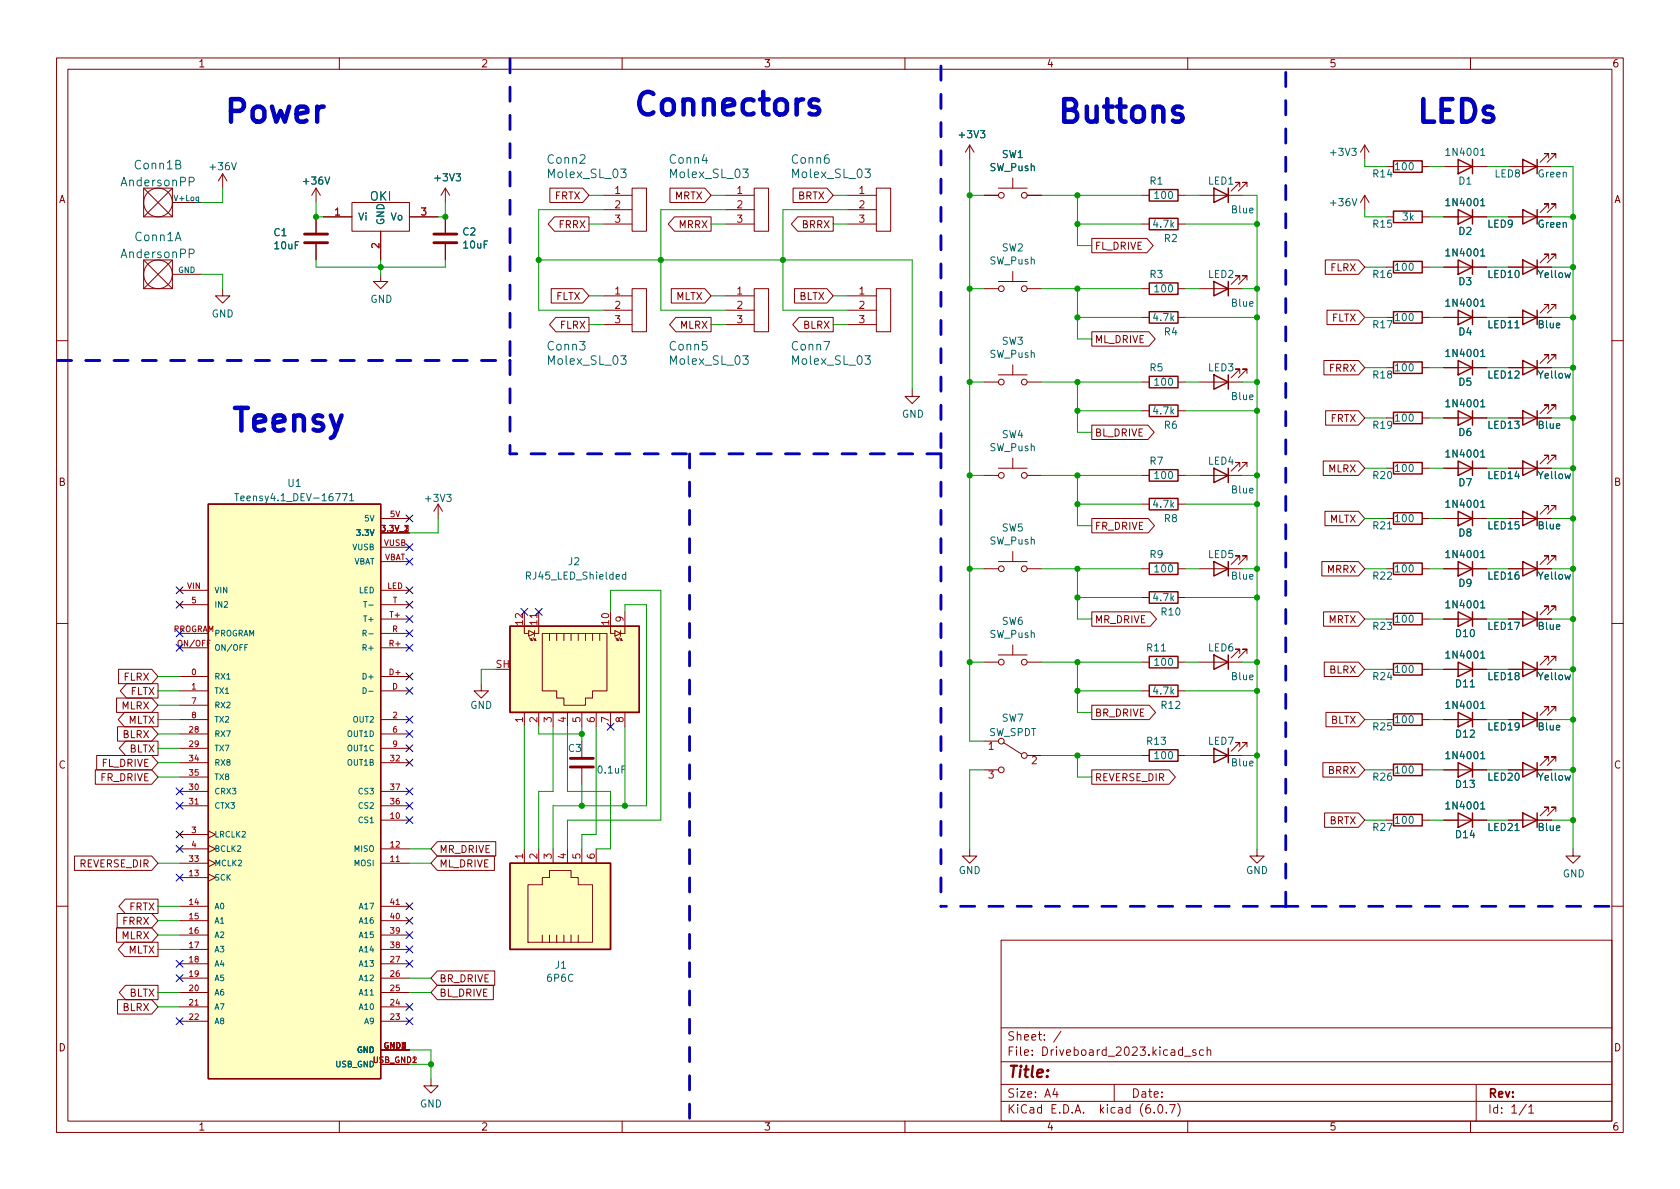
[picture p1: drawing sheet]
<svg xmlns="http://www.w3.org/2000/svg" width="297mm" height="210mm" viewBox="0 0 297 210" stroke-linecap="round" stroke-linejoin="round" font-family="sans-serif">
<g fill="none" stroke="#840000" stroke-width=".18">
<path d="M10 10.2h277v190.1h-277zM12 12.2h273v186.1h-273zM60 10.2v2M110 10.2v2M160 10.2v2M210 10.2v2M260 10.2v2M25.4 33.3h5.1v5h-5.1zM25.4 33.3l5.1 5M30.5 33.3l-5.1 5M30.5 35.8h5.1M39.4 30.7l-.8 1.3"/>
<path d="M39.4 30.7v2.6M39.4 30.7l.7 1.3M55.9 33.3l-.8 1.2M55.9 33.3v2.5M55.9 38.3v2.8M55.9 33.3l.7 1.2M57.1 38.3h5.1M62.2 35.8h10.2v5.1h-10.2zM72.4 38.3h5.1M78.7 33.3v2.5M78.7 38.3v2.8M78.7 33.3l-.7 1.2"/>
<path d="M78.7 33.3l.8 1.2M97.2 33.3h5.8l1.1 1.2-1.1 1.3h-5.8zM98 38.3h6.1v2.6h-6.1l-1.1-1.3zM106.7 34.5h5.1M106.7 37.1h5.1M106.7 39.6h5.1M111.8 33.3h2.5v7.6h-2.5zM118.4 33.3h6.2l1.1 1.2-1.1 1.3h-6.2zM119.3 38.3h6.4v2.6h-6.4l-1.2-1.3zM128.3 34.5h5M128.3 37.1h5M128.3 39.6h5"/>
<path d="M133.3 33.3h2.6v7.6h-2.6zM140.2 33.3h6l1.1 1.2-1.1 1.3h-6zM141 38.3h6.3v2.6h-6.3l-1.1-1.3zM149.9 34.5h5M149.9 37.1h5M149.9 39.6h5M154.9 33.3h2.6v7.6h-2.6zM171.4 25.6l-.7 1.3M171.4 25.6v2.6M171.4 25.6l.8 1.3M174 34.5h2.5M176.5 33.3h5.1"/>
<path d="M179.1 31.5v1.8M181.6 34.5h2.5M201.9 34.5h1.3M201.9 39.6h1.3M208.3 34.5h1.2M208.3 39.6h1.2M212.1 34.5h7.6M219.2 33v-.7h-.8h.8l-1.5 1.5M220.5 33v-.7h-.8h.8l-1.6 1.5M241.3 25.6l-.8 1.3M241.3 25.6v2.6M241.3 34.5v2.6"/>
<path d="M241.3 25.6l.8 1.3M241.3 34.5l-.8 1.3M241.3 34.5l.8 1.3M245.1 29.5h1.3M245.1 38.3h1.3M251.5 29.5h1.2M251.5 38.3h1.2M255.3 29.5h7.6M255.3 38.3h7.6M266.7 29.5h5.1M266.7 38.3h5.1M273.8 27.9v-.7h-.8h.8l-1.5 1.5"/>
<path d="M273.8 36.8v-.7h-.8h.8l-1.5 1.5M275.1 27.9v-.7h-.8h.8l-1.5 1.5M275.1 36.8v-.7h-.8h.8l-1.5 1.5M25.4 46h5.1v5h-5.1zM25.4 46l5.1 5M30.5 46l-5.1 5M30.5 48.5h5.1M39.4 51v1.3h1.2l-1.2 1.3-1.3-1.3h1.3M55.9 43.2v2.8M67.3 48.5v1.3h1.3l-1.3 1.2-1.3-1.2h1.3M67.3 40.9v5.1M78.7 43.2v2.8"/>
<path d="M97.5 51h5.5l1.1 1.3-1.1 1.3h-5.5zM98.3 56.1h5.8v2.6h-5.8l-1.1-1.3zM106.7 52.3h5.1M106.7 54.9h5.1M106.7 57.4h5.1M111.8 51h2.5v7.7h-2.5zM118.7 51h5.9l1.1 1.3-1.1 1.3h-5.9zM119.5 56.1h6.2v2.6h-6.2l-1.1-1.3zM128.3 52.3h5M128.3 54.9h5M128.3 57.4h5M133.3 51h2.6v7.7h-2.6z"/>
<path d="M140.5 51h5.7l1.1 1.3-1.1 1.3h-5.7zM141.3 56.1h6v2.6h-6l-1.1-1.3zM149.9 52.3h5M149.9 54.9h5M149.9 57.4h5M154.9 51h2.6v7.7h-2.6zM174 51h2.5M176.5 49.8h5.1M179.1 48v1.8M181.6 51h2.5M193 58.7h10.1l1.2 1.2-1.2 1.3h-10.1zM193 42.2h9.8l1.1 1.2-1.1 1.3h-9.8z"/>
<path d="M201.9 51h1.3M201.9 56.1h1.3M208.3 51h1.2M208.3 56.1h1.2M212.1 51h7.6M219.2 49.5v-.7h-.8h.8l-1.5 1.5M220.5 49.5v-.7h-.8h.8l-1.6 1.5M234.3 46h5.9l1.1 1.2-1.1 1.3h-5.9zM234.6 54.9h5.6l1.1 1.2-1.1 1.3h-5.6zM245.1 47.2h1.3M245.1 56.1h1.3M251.5 47.2h1.2"/>
<path d="M251.5 56.1h1.2M255.3 47.2h7.6M255.3 56.1h7.6M266.7 47.2h7.6M266.7 56.1h7.6M273.8 45.7v-.7h-.8h.8l-1.5 1.5M273.8 54.6v-.8h-.8h.8l-1.5 1.6M275.1 45.7v-.7h-.8h.8l-1.5 1.5M275.1 54.6v-.8h-.8h.8l-1.5 1.6M10 60.2h2M161.3 68.8v1.3h1.3l-1.3 1.3-1.3-1.3h1.3M174 67.6h2.5"/>
<path d="M176.5 66.3h5.1M179.1 64.5v1.8M181.6 67.6h2.5M193 75.2h10l1.1 1.2-1.1 1.3h-10zM201.9 67.6h1.3M201.9 72.6h1.3M208.3 67.6h1.2M208.3 72.6h1.2M212.1 67.6h7.6M219.2 66v-.7h-.8h.8l-1.5 1.5M220.5 66v-.7h-.8h.8l-1.6 1.5M234.1 63.7h6.1l1.1 1.3-1.1 1.3h-6.1z"/>
<path d="M234.4 72.6h5.8l1.1 1.3-1.1 1.3h-5.8zM245.1 73.9h1.3M245.1 65h1.3M251.5 73.9h1.2M251.5 65h1.2M255.3 73.9h7.6M255.3 65h7.6M266.7 73.9h7.6M266.7 65h7.6M273.8 72.4v-.8h-.8h.8l-1.5 1.5M273.8 63.5v-.8h-.8h.8l-1.5 1.6M275.1 72.4v-.8h-.8h.8l-1.5 1.5"/>
<path d="M275.1 63.5v-.8h-.8h.8l-1.5 1.6M285 60.2h2M67.3 94.2h5.1M67.3 91.7h5.1M67.3 99.3h5.1M67.3 96.8h5.1M77.5 89.1l-.8 1.3M77.5 89.1v2.6M77.5 89.1l.7 1.3M174 84.1h2.5M176.5 82.8h5.1M176.5 99.3h5.1"/>
<path d="M179.1 81v1.8M179.1 97.5v1.8M181.6 84.1h2.5M193 91.7h10l1.1 1.3-1.1 1.2h-10zM201.9 84.1h1.3M201.9 89.1h1.3M208.3 84.1h1.2M208.3 89.1h1.2M212.1 84.1h7.6M219.2 82.5v-.7h-.8h.8l-1.5 1.5M219.2 99.1v-.8h-.8h.8l-1.5 1.5M220.5 82.5v-.7h-.8h.8l-1.6 1.5"/>
<path d="M220.5 99.1v-.8h-.8h.8l-1.6 1.5M233.7 99.3h6.5l1.1 1.3-1.1 1.2h-6.5zM234 81.5h6.2l1.1 1.3-1.1 1.3h-6.2zM234.3 90.4h5.9l1.1 1.3-1.1 1.3h-5.9zM245.1 82.8h1.3M245.1 91.7h1.3M251.5 82.8h1.2M251.5 91.7h1.2M255.3 82.8h7.6M255.3 91.7h7.6M266.7 82.8h7.6M266.7 91.7h7.6"/>
<path d="M273.8 90.2v-.8h-.8h.8l-1.5 1.5M273.8 81.3v-.8h-.8h.8l-1.5 1.5M273.8 99.1v-.8h-.8h.8l-1.5 1.5M275.1 90.2v-.8h-.8h.8l-1.5 1.5M275.1 81.3v-.8h-.8h.8l-1.5 1.5M275.1 99.1v-.8h-.8h.8l-1.5 1.5M10 110.2h2M21 118.4h5.8l1.1 1.2-1.1 1.3h-5.8zM31.7 119.6h5.1M31.7 106.9h5.1M31.7 104.4h5.1M31.7 114.5h5.1"/>
<path d="M31.7 112h5.1M67.3 119.6h5.1M67.3 106.9h5.1M67.3 104.4h5.1M67.3 114.5h5.1M67.3 112h5.1M67.3 109.5h5.1M92.7 110.7v1.3h.8M93.5 111.5l1 .5-1 .5zM93.6 112.8l.5 .5-.1-.4M93.7 113.2l.4 .1M94.2 112.8l.5 .5-.1-.4"/>
<path d="M94.4 113.2l.3 .1M94.5 111.5v1M95.2 108.2v3.8h-.7M95.9 112h11.4v10.2h-2.5v1.2h-1.3v1.3h-3.8v-1.3h-1.3v-1.2h-2.5zM97.2 112v1.3M98.4 112v1.3M99.7 112v1.3M101 112v1.3M102.2 112v1.3M103.5 112v1.3M104.8 112v1.3M106 112v1.3"/>
<path d="M107.9 110.7v1.3h.8M108.7 111.5l1 .5-1 .5zM108.8 112.8l.5 .5-.1-.4M109 113.2l.3 .1M109.5 112.8l.5 .5-.1-.4M109.6 113.2l.4 .1M109.7 111.5v1M110.5 108.2v3.8h-.8M174 117.1h2.5M174 100.6h2.5M176.5 115.8h5.1M179.1 114v1.8"/>
<path d="M181.6 117.1h2.5M181.6 100.6h2.5M193 108.2h10.4l1.1 1.3-1.1 1.2h-10.4zM201.9 117.1h1.3M201.9 100.6h1.3M201.9 105.7h1.3M208.3 117.1h1.2M208.3 100.6h1.2M208.3 105.7h1.2M212.1 117.1h7.6M212.1 100.6h7.6M219.2 115.6v-.8h-.8h.8l-1.5 1.5"/>
<path d="M220.5 115.6v-.8h-.8h.8l-1.6 1.5M234 108.2h6.2l1.1 1.3-1.1 1.2h-6.2zM234.1 117.1h6.1l1.1 1.3-1.1 1.2h-6.1zM245.1 100.6h1.3M245.1 118.4h1.3M245.1 109.5h1.3M251.5 100.6h1.2M251.5 118.4h1.2M251.5 109.5h1.2M255.3 100.6h7.6M255.3 118.4h7.6M255.3 109.5h7.6"/>
<path d="M266.7 100.6h7.6M266.7 118.4h7.6M266.7 109.5h7.6M273.8 107.9v-.7h-.8h.8l-1.5 1.5M273.8 116.8v-.7h-.8h.8l-1.5 1.5M275.1 107.9v-.7h-.8h.8l-1.5 1.5M275.1 116.8v-.7h-.8h.8l-1.5 1.5M285 110.2h2M16.8 136.1h10l1.1 1.3-1.1 1.3h-10zM17.1 133.6h9.7l1.1 1.3-1.1 1.2h-9.7zM20.6 123.4h6.2l1.1 1.3-1.1 1.3h-6.2zM20.8 128.5h6l1.1 1.3-1.1 1.3h-6z"/>
<path d="M22 126h5.9v2.5h-5.9l-1.1-1.3zM22.2 131.1h5.7v2.5h-5.7l-1.1-1.3zM22.4 120.9h5.5v2.5h-5.5l-1.1-1.2zM31.7 122.2h5.1M31.7 127.2h5.1M31.7 129.8h5.1M31.7 132.3h5.1M31.7 139.9h5.1M31.7 134.9h5.1M31.7 137.4h5.1M31.7 124.7h5.1M67.3 122.2h5.1"/>
<path d="M67.3 127.2h5.1M67.3 129.8h5.1M67.3 132.3h5.1M67.3 139.9h5.1M67.3 134.9h5.1M85.1 120.9v1.3h1.3l-1.3 1.2-1.3-1.2h1.3M92.7 126v2.5M95.2 126v2.5M97.8 126v2.5M100.3 126v2.5M102.9 126v2.5M102.9 131.1v2.8"/>
<path d="M102.9 135.9v2.8M105.4 126v2.5M107.9 126v2.5M110.5 126v2.5M174 131.1h2.5M174 136.1h2.5M177.4 131.3l3.2 2M181.6 133.6h2.5M193 136.1h13.7l1.1 1.3-1.1 1.3h-13.7zM193 124.7h10.2l1.1 1.3-1.1 1.2h-10.2zM201.9 133.6h1.3M201.9 122.2h1.3"/>
<path d="M208.3 133.6h1.2M208.3 122.2h1.2M212.1 133.6h7.6M219.2 132.1v-.8h-.8h.8l-1.5 1.5M220.5 132.1v-.8h-.8h.8l-1.6 1.5M233.9 134.9h6.3l1.1 1.2-1.1 1.3h-6.3zM234.4 126h5.8l1.1 1.2-1.1 1.3h-5.8zM245.1 136.1h1.3M245.1 127.2h1.3M251.5 136.1h1.2M251.5 127.2h1.2M255.3 136.1h7.6"/>
<path d="M255.3 127.2h7.6M266.7 136.1h7.6M266.7 127.2h7.6M273.8 134.6v-.7h-.8h.8l-1.5 1.5M273.8 125.7v-.7h-.8h.8l-1.5 1.5M275.1 134.6v-.7h-.8h.8l-1.5 1.5M275.1 125.7v-.7h-.8h.8l-1.5 1.5M13.2 151.4h13.6l1.1 1.2-1.1 1.3h-13.6zM22.1 159h5.8v2.5h-5.8l-1.1-1.2zM31.7 152.6h5.1M31.7 150.1h5.1M31.7 155.2h5.1"/>
<path d="M31.7 147.6h5.1M31.7 142.5h5.1M36.8 154.6l1.3 .6-1.3 .6M36.8 146.9l1.3 .7-1.3 .6M36.8 152l1.3 .6-1.3 .7M36.8 149.5l1.3 .6-1.3 .6M67.3 145h5.1M67.3 152.6h5.1M67.3 150.1h5.1M67.3 142.5h5.1M77.3 151.4h10.1v2.5h-10.1l-1.1-1.3zM77.3 148.8h10.4v2.6h-10.4l-1.1-1.3z"/>
<path d="M92.7 150.1v2.5M93.3 156.5h2.6v-1.3h1.3v-1.3h3.8v1.3h1.2v1.3h2.6v10.1h-11.5zM95.2 150.1v2.5M97.8 150.1v2.5M100.3 150.1v2.5M102.9 150.1v2.5M105.4 150.1v2.5M171.4 150.1v1.3h1.3l-1.3 1.2-1.2-1.2h1.2M222.2 150.1v1.3h1.3l-1.3 1.2-1.2-1.2h1.2M234.2 143.8h6l1.1 1.2-1.1 1.3h-6zM245.1 145h1.3M251.5 145h1.2"/>
<path d="M255.3 145h7.6M266.7 145h7.6M273.8 143.5v-.8h-.8h.8l-1.5 1.6M275.1 143.5v-.8h-.8h.8l-1.5 1.6M278.1 150.1v1.3h1.3l-1.3 1.2-1.2-1.2h1.2M10 160.2h2M20.6 164.1h6.2l1.1 1.2-1.1 1.3h-6.2zM20.7 161.5h6.1l1.1 1.3-1.1 1.3h-6.1zM20.8 176.8h6l1.1 1.2-1.1 1.3h-6zM22 166.6h5.9v2.6h-5.9l-1.1-1.3zM22.2 174.2h5.7v2.6h-5.7l-1.1-1.3zM31.7 160.3h5.1"/>
<path d="M31.7 162.8h5.1M31.7 165.3h5.1M31.7 167.9h5.1M31.7 170.4h5.1M31.7 173h5.1M31.7 175.5h5.1M31.7 178h5.1M67.3 160.3h5.1M67.3 162.8h5.1M67.3 165.3h5.1M67.3 167.9h5.1M67.3 170.4h5.1"/>
<path d="M67.3 173h5.1M67.3 175.5h5.1M67.3 178h5.1M77.3 171.7h10.2v2.5h-10.2l-1.1-1.2zM77.3 174.2h9.9v2.6h-9.9l-1.1-1.3zM95.9 165.3v1.3M97.2 165.3v1.3M98.4 165.3v1.3M99.7 165.3v1.3M101 165.3v1.3M102.2 165.3v1.3M177 166.3h108v32h-108z"/>
<path d="M285 160.2h2M31.7 180.6h5.1M60 198.3v2M67.3 180.6h5.1M67.3 185.7h5.1M67.3 188.2h5.1M76.2 190.7v1.3h1.3l-1.3 1.3-1.3-1.3h1.3M110 198.3v2M160 198.3v2M177 194.8h108M177 191.8h108M177 187.8h108"/>
<path d="M177 181.8h108M186.5 192.5l-.4 1h1M186.9 193v1M187.6 182.4l-1.3 1.9M197 191.8v3M204.1 196.7v.1M204.9 195.4l.2-.1a.81 .81 0 0 1 .6 .7 .81 .81 0 0 1-.3 .8h-.2a.81 .81 0 0 1-.6-.6 .81 .81 0 0 1 .3-.8zM206.2 196.7v.1M206.8 195.3h1l-.7 1.5M208.2 195.1a1.72 1.72 0 0 1 0 2.3M209.1 185.7l-.5-.1-.2 .3v.4l.1 .3h.6M209.1 185.1v1.5"/>
<path d="M209.4 186.8h1.2M210 198.3v2M211.4 185.7l-.3-.1-.2 .2v.3l.5 .1v.4h-.5M212.8 185.7l-.4-.1-.3 .3v.4l.1 .3h.6M213.4 185.8l.2-.2 .4 .1 .1 .9M213.4 185.1v1.5M260 198.3v2M261 191.8v6.5M269.9 195.3l-1.3 1.9M270.3 195.8l.4-.5v1.5M270.3 196.8h.9"/>
<circle cx="27.9" cy="35.8" r="2.54"/>
<circle cx="177" cy="34.5" r=".51"/>
<circle cx="181.1" cy="34.5" r=".51"/>
<circle cx="27.9" cy="48.5" r="2.54"/>
<circle cx="177" cy="51" r=".51"/>
<circle cx="181.1" cy="51" r=".51"/>
<circle cx="177" cy="67.6" r=".51"/>
<circle cx="181.1" cy="67.6" r=".51"/>
<circle cx="177" cy="84.1" r=".51"/>
<circle cx="181.1" cy="84.1" r=".51"/>
<circle cx="177" cy="100.6" r=".51"/>
<circle cx="177" cy="117.1" r=".51"/>
<circle cx="181.1" cy="100.6" r=".51"/>
<circle cx="181.1" cy="117.1" r=".51"/>
<circle cx="177" cy="136.1" r=".51"/>
<circle cx="177" cy="131.1" r=".51"/>
<circle cx="181.1" cy="133.6" r=".51"/>
</g>
<g fill="none" stroke="#840000" stroke-width=".25">
<path d="M203.2 33.5h5.1v2.1h-5.1zM203.2 38.6h5.1v2h-5.1zM214.6 33.3l2.6 1.2-2.6 1.3zM217.2 33.3v2.5M246.4 37.3h5.1v2.1h-5.1zM246.4 28.4h5.1v2.1h-5.1zM257.8 28.2l2.5 1.3-2.5 1.2zM257.8 37.1l2.5 1.2-2.5 1.3zM260.3 28.2v2.5M260.3 37.1v2.5M269.2 28.2l2.6 1.3-2.6 1.2zM269.2 37.1l2.6 1.2-2.6 1.3z"/>
<path d="M271.8 28.2v2.5M271.8 37.1v2.5M203.2 55.1h5.1v2h-5.1zM203.2 50h5.1v2.1h-5.1zM214.6 49.8l2.6 1.2-2.6 1.3zM217.2 49.8v2.5M246.4 55.1h5.1v2h-5.1zM246.4 46.2h5.1v2.1h-5.1zM257.8 46l2.5 1.2-2.5 1.3zM257.8 54.9l2.5 1.2-2.5 1.3zM260.3 46v2.5M260.3 54.9v2.5"/>
<path d="M269.2 46l2.6 1.2-2.6 1.3zM269.2 54.9l2.6 1.2-2.6 1.3zM271.8 46v2.5M271.8 54.9v2.5M203.2 66.5h5.1v2.1h-5.1zM203.2 71.6h5.1v2.1h-5.1zM214.6 66.3l2.6 1.3-2.6 1.2zM217.2 66.3v2.5M246.4 64h5.1v2h-5.1zM246.4 72.9h5.1v2h-5.1zM257.8 72.6l2.5 1.3-2.5 1.3zM257.8 63.7l2.5 1.3-2.5 1.3z"/>
<path d="M260.3 63.7v2.6M260.3 72.6v2.6M269.2 72.6l2.6 1.3-2.6 1.3zM269.2 63.7l2.6 1.3-2.6 1.3zM271.8 63.7v2.6M271.8 72.6v2.6M36.8 89.1h30.5v101.6h-30.5zM203.2 83.1h5.1v2h-5.1zM203.2 88.1h5.1v2.1h-5.1zM203.2 99.6h5.1v2h-5.1zM214.6 82.8l2.6 1.3-2.6 1.2zM214.6 99.3l2.6 1.3-2.6 1.2z"/>
<path d="M217.2 82.8v2.5M217.2 99.3v2.5M246.4 81.8h5.1v2h-5.1zM246.4 90.7h5.1v2h-5.1zM246.4 99.6h5.1v2h-5.1zM257.8 90.4l2.5 1.3-2.5 1.3zM257.8 81.5l2.5 1.3-2.5 1.3zM257.8 99.3l2.5 1.3-2.5 1.2zM260.3 81.5v2.6M260.3 90.4v2.6M260.3 99.3v2.5M269.2 90.4l2.6 1.3-2.6 1.3z"/>
<path d="M269.2 81.5l2.6 1.3-2.6 1.3zM269.2 99.3l2.6 1.3-2.6 1.2zM271.8 81.5v2.6M271.8 90.4v2.6M271.8 99.3v2.5M90.2 110.7h22.8v15.3h-22.8zM203.2 116.1h5.1v2h-5.1zM203.2 104.6h5.1v2.1h-5.1zM214.6 115.8l2.6 1.3-2.6 1.3zM217.2 115.8v2.6M246.4 117.3h5.1v2.1h-5.1zM246.4 108.5h5.1v2h-5.1z"/>
<path d="M257.8 117.1l2.5 1.3-2.5 1.2zM257.8 108.2l2.5 1.3-2.5 1.2zM260.3 108.2v2.5M260.3 117.1v2.5M269.2 108.2l2.6 1.3-2.6 1.2zM269.2 117.1l2.6 1.3-2.6 1.2zM271.8 108.2v2.5M271.8 117.1v2.5M203.2 121.2h5.1v2h-5.1zM203.2 132.6h5.1v2h-5.1zM214.6 132.3l2.6 1.3-2.6 1.3zM217.2 132.3v2.6"/>
<path d="M246.4 126.2h5.1v2.1h-5.1zM246.4 135.1h5.1v2.1h-5.1zM257.8 134.9l2.5 1.2-2.5 1.3zM257.8 126l2.5 1.2-2.5 1.3zM260.3 126v2.5M260.3 134.9v2.5M269.2 134.9l2.6 1.2-2.6 1.3zM269.2 126l2.6 1.2-2.6 1.3zM271.8 126v2.5M271.8 134.9v2.5M90.2 152.6h17.7v15.3h-17.7zM246.4 144h5.1v2h-5.1z"/>
<path d="M257.8 143.8l2.5 1.2-2.5 1.3zM260.3 143.8v2.5M269.2 143.8l2.6 1.2-2.6 1.3zM271.8 143.8v2.5"/>
</g>
<g fill="none" stroke="#006464" stroke-width=".18">
<path d="M33.5 32.1h.7l.1-.2v-.4l-.3-.2h-.5v1.6M261.8 27.5h.7M261.8 36.4h.7M33.5 44.8h.7l.1-.2v-.4l-.3-.2h-.5v1.6M261.8 45.3h.7M261.8 54.2h.7M261.8 71.9h.7M261.8 63.1h.7M41.5 87.3h.7M41.8 87.3v1.3M61.8 87.7l.4-.4v1.3M61.8 88.6h.7"/>
<path d="M261.8 89.7h.7M261.8 80.8h.7M261.8 98.6h.7M43.8 114h-.5v1M64.2 112l.5-.1v-.4h-.5v1M64.3 106.4h.6M64.4 112l.4 .5M65.2 112.1h.8M110.6 101.6h-.3l-.3 .2 .1 .6h.5M110.6 101.2v1.2M261.8 116.4h.7M261.8 107.5h.7"/>
<path d="M64.2 121.6a.51 .51 0 0 1 .6 .5 .51 .51 0 0 1-.6 .5zM65.2 122.2h.8M261.8 134.2h.7M261.8 125.3h.7M261.8 143.1h.7"/>
</g>
<path d="M53.8 42.9h4.1M53.8 41.4h4.1M76.7 42.9h4.1M76.7 41.4h4.1M100.8 135.6h4.1M100.8 134.1h4.1" fill="none" stroke="#840000" stroke-width=".51"/>
<g fill="#ffffc2" stroke="#ffffc2" stroke-width=".18">
<path d="M36.8 89.1h30.5v101.6h-30.5z"/>
<path d="M90.2 152.6h17.7v15.3h-17.7z"/>
<path d="M90.2 110.7h22.8v15.3h-22.8z"/>
</g>
<path d="M144.7 17.8l-.4-.2h-.6l-.4 .2-.2 .4 .2 .5 1.4 .4 .2 .4-.2 .6-.4 .1h-.8l-.4-.1" fill="none" stroke="#0000c2" stroke-width=".8"/>
<path d="M90.2 10.4v53.3M166.4 11.7v68.6M10.2 63.7h80M90.2 63.7v16.6M121.9 80.3v118.1M166.4 80.3h-76.2M166.4 80.3v80M227.3 160.3h-60.9M227.3 160.3v-148.6M284.5 160.3h-57.2" fill="none" stroke="#0000c2" stroke-width=".5" stroke-dasharray="2.5 2.5"/>
<g fill="none" stroke="#009600" stroke-width=".18">
<path d="M39.4 33.3v2.5h-3.8M55.9 35.8v2.5h1.2M78.7 35.8v2.5h-1.2M104.1 39.6h2.6M104.1 34.5h2.6M106.7 37.1h-11.5v17.8h11.5M125.7 39.6h2.6M125.7 34.5h2.6M128.3 37.1h-11.5v17.8h11.5M147.3 39.6h2.6M147.3 34.5h2.6M149.9 37.1h-11.5v17.8h11.5"/>
<path d="M171.4 28.2v102.9h2.6M171.4 34.5h2.6M184.1 34.5h17.8M190.5 34.5v8.9h2.5M190.5 39.6h11.4M209.5 39.6h12.7M209.5 34.5h2.6M219.7 34.5h2.5v115.6M241.3 28.2v1.3h3.8M241.3 37.1v1.2h3.8M252.7 38.3h2.6M252.7 29.5h2.6"/>
<path d="M262.9 38.3h3.8M262.9 29.5h3.8M274.3 29.5h3.8v120.6M274.3 38.3h3.8M35.6 48.5h3.8v2.5M55.9 46v1.2h22.8v-1.2M67.3 46v2.5M95.2 46h66.1v22.8M104.1 52.3h2.6M104.1 57.4h2.6M125.7 52.3h2.6M125.7 57.4h2.6"/>
<path d="M147.3 52.3h2.6M147.3 57.4h2.6M171.4 51h2.6M184.1 51h17.8M190.5 51v8.9h2.5M190.5 56.1h11.4M209.5 51h2.6M209.5 56.1h12.7M219.7 51h2.5M241.3 47.2h3.8M241.3 56.1h3.8M252.7 47.2h2.6"/>
<path d="M252.7 56.1h2.6M262.9 47.2h3.8M262.9 56.1h3.8M274.3 47.2h3.8M274.3 56.1h3.8M171.4 67.6h2.6M184.1 67.6h17.8M190.5 67.6v8.8h2.5M190.5 72.6h11.4M209.5 72.6h12.7M209.5 67.6h2.6M219.7 67.6h2.5"/>
<path d="M241.3 65h3.8M241.3 73.9h3.8M252.7 65h2.6M252.7 73.9h2.6M262.9 65h3.8M262.9 73.9h3.8M274.3 65h3.8M274.3 73.9h3.8M77.5 91.7v2.5h-5.1M171.4 84.1h2.6M184.1 84.1h17.8M190.5 84.1v8.9h2.5"/>
<path d="M190.5 89.1h11.4M209.5 84.1h2.6M209.5 89.1h12.7M219.7 84.1h2.5M241.3 82.8h3.8M241.3 91.7h3.8M252.7 82.8h2.6M252.7 91.7h2.6M262.9 82.8h3.8M262.9 91.7h3.8M274.3 82.8h3.8M274.3 91.7h3.8"/>
<path d="M27.9 119.6h3.8M87.6 118.4h-2.5v2.5M107.9 108.2v-3.8h8.9v40.6h-16.5v5.1M110.5 108.2v-1.3h3.8v35.6h-16.5v7.6M171.4 100.6h2.6M171.4 117.1h2.6M184.1 100.6h17.8M184.1 117.1h17.8M190.5 100.6v8.9h2.5M190.5 117.1v8.9h2.5M190.5 105.7h11.4M209.5 100.6h2.6"/>
<path d="M209.5 117.1h2.6M209.5 105.7h12.7M219.7 100.6h2.5M219.7 117.1h2.5M241.3 100.6h3.8M241.3 118.4h3.8M241.3 109.5h3.8M252.7 100.6h2.6M252.7 118.4h2.6M252.7 109.5h2.6M262.9 100.6h3.8M262.9 118.4h3.8"/>
<path d="M262.9 109.5h3.8M274.3 100.6h3.8M274.3 118.4h3.8M274.3 109.5h3.8M27.9 127.2h3.8M27.9 122.2h3.8M27.9 137.4h3.8M27.9 129.8h3.8M27.9 134.9h3.8M27.9 132.3h3.8M27.9 124.7h3.8M92.7 128.5v21.6"/>
<path d="M95.2 128.5v1.3h7.7M97.8 128.5v11.4h-2.6v10.2M100.3 128.5v11.4h7.6v10.2h-2.5M102.9 128.5v2.6M102.9 138.7v3.8M105.4 128.5v19.1h-2.5v2.5M110.5 128.5v14M174 136.1h-2.6v14M184.1 133.6h17.8M190.5 133.6v3.8h2.5M190.5 122.2h11.4M209.5 122.2h12.7"/>
<path d="M209.5 133.6h2.6M219.7 133.6h2.5M241.3 127.2h3.8M241.3 136.1h3.8M252.7 127.2h2.6M252.7 136.1h2.6M262.9 127.2h3.8M262.9 136.1h3.8M274.3 127.2h3.8M274.3 136.1h3.8M27.9 152.6h3.8M72.4 150.1h3.8"/>
<path d="M72.4 152.6h3.8M241.3 145h3.8M252.7 145h2.6M262.9 145h3.8M274.3 145h3.8M27.9 175.5h3.8M27.9 162.8h3.8M27.9 165.3h3.8M27.9 160.3h3.8M27.9 167.9h3.8M27.9 178h3.8M72.4 175.5h3.8"/>
<path d="M72.4 173h3.8M72.4 185.7h3.8v5M72.4 188.2h3.8"/>
</g>
<g fill="none" stroke="#000084" stroke-width=".18">
<path d="M71.8 96.2l1.2 1.2M71.8 91.1l1.2 1.2M71.8 98.7l1.2 1.2M73 96.2l-1.2 1.2M73 91.1l-1.2 1.2M73 98.7l-1.2 1.2M31.1 103.8l1.3 1.2M31.1 106.3l1.3 1.2M31.1 113.9l1.3 1.3M31.1 111.4l1.3 1.2M32.4 103.8l-1.3 1.2M32.4 106.3l-1.3 1.2"/>
<path d="M32.4 113.9l-1.3 1.3M32.4 111.4l-1.3 1.2M71.8 119l1.2 1.2M71.8 108.9l1.2 1.2M71.8 113.9l1.2 1.3M71.8 111.4l1.2 1.2M71.8 103.8l1.2 1.2M71.8 106.3l1.2 1.2M73 108.9l-1.2 1.2M73 113.9l-1.2 1.3M73 106.3l-1.2 1.2M73 119l-1.2 1.2"/>
<path d="M73 111.4l-1.2 1.2M73 103.8l-1.2 1.2M92.1 107.6l1.2 1.2M93.3 107.6l-1.2 1.2M94.6 107.6l1.3 1.2M95.9 107.6l-1.3 1.2M31.1 139.3l1.3 1.3M32.4 139.3l-1.3 1.3M71.8 139.3l1.2 1.3M71.8 131.7l1.2 1.2M71.8 126.6l1.2 1.3M71.8 129.2l1.2 1.2"/>
<path d="M71.8 134.3l1.2 1.2M71.8 121.6l1.2 1.2M73 139.3l-1.2 1.3M73 129.2l-1.2 1.2M73 131.7l-1.2 1.2M73 126.6l-1.2 1.3M73 134.3l-1.2 1.2M73 121.6l-1.2 1.2M107.3 127.9l1.3 1.2M108.6 127.9l-1.3 1.2M31.1 149.5l1.3 1.2M31.1 154.6l1.3 1.2"/>
<path d="M31.1 147l1.3 1.2M31.1 141.9l1.3 1.2M32.4 149.5l-1.3 1.2M32.4 154.6l-1.3 1.2M32.4 147l-1.3 1.2M32.4 141.9l-1.3 1.2M71.8 159.7l1.2 1.2M71.8 141.9l1.2 1.2M71.8 144.4l1.2 1.2M73 159.7l-1.2 1.2M73 141.9l-1.2 1.2M73 144.4l-1.2 1.2"/>
<path d="M31.1 172.4l1.3 1.2M31.1 169.8l1.3 1.2M31.1 180l1.3 1.2M32.4 172.4l-1.3 1.2M32.4 169.8l-1.3 1.2M32.4 180l-1.3 1.2M71.8 177.4l1.2 1.3M71.8 180l1.2 1.2M71.8 167.3l1.2 1.2M71.8 169.8l1.2 1.2M71.8 164.7l1.2 1.3M71.8 162.2l1.2 1.2"/>
<path d="M73 177.4l-1.2 1.3M73 180l-1.2 1.2M73 167.3l-1.2 1.2M73 169.8l-1.2 1.2M73 164.7l-1.2 1.3M73 162.2l-1.2 1.2"/>
</g>
<g fill="#009600" stroke="#009600" stroke-width=".18">
<circle cx="190.5" cy="100.6" r=".46"/>
<circle cx="190.5" cy="67.6" r=".46"/>
<circle cx="190.5" cy="105.7" r=".46"/>
<circle cx="190.5" cy="84.1" r=".46"/>
<circle cx="190.5" cy="89.1" r=".46"/>
<circle cx="190.5" cy="122.2" r=".46"/>
<circle cx="171.4" cy="100.6" r=".46"/>
<circle cx="190.5" cy="133.6" r=".46"/>
<circle cx="171.4" cy="117.1" r=".46"/>
<circle cx="190.5" cy="117.1" r=".46"/>
<circle cx="110.5" cy="142.5" r=".46"/>
<circle cx="102.9" cy="129.8" r=".46"/>
<circle cx="76.2" cy="188.2" r=".46"/>
<circle cx="116.8" cy="46" r=".46"/>
<circle cx="67.3" cy="47.2" r=".46"/>
<circle cx="102.9" cy="142.5" r=".46"/>
<circle cx="171.4" cy="84.1" r=".46"/>
<circle cx="171.4" cy="67.6" r=".46"/>
<circle cx="138.4" cy="46" r=".46"/>
<circle cx="95.2" cy="46" r=".46"/>
<circle cx="55.9" cy="38.3" r=".46"/>
<circle cx="78.7" cy="38.3" r=".46"/>
<circle cx="190.5" cy="72.6" r=".46"/>
<circle cx="190.5" cy="56.1" r=".46"/>
<circle cx="171.4" cy="34.5" r=".46"/>
<circle cx="190.5" cy="34.5" r=".46"/>
<circle cx="190.5" cy="39.6" r=".46"/>
<circle cx="171.4" cy="51" r=".46"/>
<circle cx="190.5" cy="51" r=".46"/>
<circle cx="278.1" cy="65" r=".46"/>
<circle cx="222.2" cy="89.1" r=".46"/>
<circle cx="222.2" cy="84.1" r=".46"/>
<circle cx="278.1" cy="82.8" r=".46"/>
<circle cx="278.1" cy="73.9" r=".46"/>
<circle cx="222.2" cy="56.1" r=".46"/>
<circle cx="222.2" cy="67.6" r=".46"/>
<circle cx="222.2" cy="51" r=".46"/>
<circle cx="222.2" cy="72.6" r=".46"/>
<circle cx="222.2" cy="39.6" r=".46"/>
<circle cx="278.1" cy="38.3" r=".46"/>
<circle cx="278.1" cy="47.2" r=".46"/>
<circle cx="278.1" cy="56.1" r=".46"/>
<circle cx="278.1" cy="109.5" r=".46"/>
<circle cx="278.1" cy="118.4" r=".46"/>
<circle cx="278.1" cy="100.6" r=".46"/>
<circle cx="278.1" cy="91.7" r=".46"/>
<circle cx="278.1" cy="127.2" r=".46"/>
<circle cx="278.1" cy="145" r=".46"/>
<circle cx="278.1" cy="136.1" r=".46"/>
<circle cx="222.2" cy="117.1" r=".46"/>
<circle cx="222.2" cy="105.7" r=".46"/>
<circle cx="222.2" cy="100.6" r=".46"/>
<circle cx="222.2" cy="122.2" r=".46"/>
<circle cx="222.2" cy="133.6" r=".46"/>
</g>
<g font-size="5.6" fill="#0000c2">
<text x="39.4" y="21.7">Power</text>
<text x="111.8" y="20.4">Connectors</text>
<text x="186.7" y="21.7">Buttons</text>
<text x="250.2" y="21.7">LEDs</text>
<text x="40.6" y="76.3">Teensy</text>
</g>
<text font-size="2.8" fill="#840000" x="178" y="190.6">Title:</text>
<g font-size="2.1" fill="#006464">
<text x="23.9" y="29.9">Conn1B</text>
<text x="96.9" y="29">Conn2</text>
<text x="118.5" y="29">Conn4</text>
<text x="140" y="29">Conn6</text>
<text x="21.6" y="32.9">AndersonPP</text>
<text x="65.4" y="35.5">OKI</text>
<text x="97.1" y="31.5">Molex_SL_03</text>
<text x="118.7" y="31.5">Molex_SL_03</text>
<text x="140.3" y="31.5">Molex_SL_03</text>
<text x="21.6" y="45.6">AndersonPP</text>
<text x="23.9" y="42.6">Conn1A</text>
<text x="96.9" y="62">Conn3</text>
<text x="97.1" y="64.5">Molex_SL_03</text>
<text x="118.5" y="62">Conn5</text>
<text x="118.7" y="64.5">Molex_SL_03</text>
<text x="140" y="62">Conn7</text>
<text x="140.3" y="64.5">Molex_SL_03</text>
</g>
<g font-size="2.1" fill="#840000">
<text x="178" y="184">Sheet: /</text>
<text x="178" y="186.7">File: Driveboard_2023.kicad_sch</text>
<text x="178" y="196.9">KiCad E.D.A. kicad (6.0.7)</text>
<text x="178" y="194.1">Size: A4</text>
<text x="200" y="194.1">Date:</text>
<text x="263" y="194.1">Rev:</text>
<text x="263" y="196.9">Id: 1/1</text>
</g>
<g font-size="1.8" fill="#840000">
<text x="35" y="11.9">1</text>
<text x="85" y="11.9">2</text>
<text x="135" y="11.9">3</text>
<text x="185" y="11.9">4</text>
<text x="235" y="11.9">5</text>
<text x="285" y="11.9">6</text>
<text x="10.3" y="35.9">A</text>
<text x="98.1" y="35.3">FRTX</text>
<text x="119.3" y="35.3">MRTX</text>
<text x="141.1" y="35.3">BRTX</text>
<text x="285.3" y="35.9">A</text>
<text x="98.8" y="40.3">FRRX</text>
<text x="120" y="40.3">MRRX</text>
<text x="141.8" y="40.3">BRRX</text>
<text x="272" y="40.3">Green</text>
<text x="193.5" y="44.2">FL_DRIVE</text>
<text x="235.3" y="48">FLRX</text>
<text x="98.3" y="53">FLTX</text>
<text x="119.5" y="53">MLTX</text>
<text x="141.3" y="53">BLTX</text>
<text x="99" y="58.1">FLRX</text>
<text x="120.2" y="58.1">MLRX</text>
<text x="142" y="58.1">BLRX</text>
<text x="235.4" y="56.9">FLTX</text>
<text x="193.5" y="60.7">ML_DRIVE</text>
<text x="235.1" y="65.7">FRRX</text>
<text x="193.5" y="77.2">BL_DRIVE</text>
<text x="235.3" y="74.6">FRTX</text>
<text x="234.9" y="83.5">MLRX</text>
<text x="10.3" y="85.9">B</text>
<text x="285.3" y="85.9">B</text>
<text x="193.5" y="93.7">FR_DRIVE</text>
<text x="235.1" y="92.4">MLTX</text>
<text x="234.7" y="101.3">MRRX</text>
<text x="193.5" y="110.2">MR_DRIVE</text>
<text x="234.9" y="110.2">MRTX</text>
<text x="235.1" y="119.1">BLRX</text>
<text x="21.5" y="125.4">MLRX</text>
<text x="21.9" y="120.4">FLRX</text>
<text x="23" y="122.9">FLTX</text>
<text x="21.7" y="130.5">BLRX</text>
<text x="22.6" y="128">MLTX</text>
<text x="193.5" y="126.7">BR_DRIVE</text>
<text x="235.3" y="128">BLTX</text>
<text x="10.3" y="135.9">C</text>
<text x="18" y="135.6">FL_DRIVE</text>
<text x="22.8" y="133.1">BLTX</text>
<text x="234.9" y="136.9">BRRX</text>
<text x="285.3" y="135.9">C</text>
<text x="17.8" y="138.1">FR_DRIVE</text>
<text x="193.5" y="138.1">REVERSE_DIR</text>
<text x="235.1" y="145.8">BRTX</text>
<text x="14" y="153.4">REVERSE_DIR</text>
<text x="77.6" y="153.4">ML_DRIVE</text>
<text x="77.6" y="150.8">MR_DRIVE</text>
<text x="22.8" y="161">FRTX</text>
<text x="21.5" y="166.1">MLRX</text>
<text x="21.7" y="163.5">FRRX</text>
<text x="22.6" y="168.6">MLTX</text>
<text x="77.6" y="173.7">BR_DRIVE</text>
<text x="21.7" y="178.8">BLRX</text>
<text x="22.8" y="176.2">BLTX</text>
<text x="77.6" y="176.2">BL_DRIVE</text>
<text x="10.3" y="185.9">D</text>
<text x="285.3" y="185.9">D</text>
<text x="35" y="199.9">1</text>
<text x="85" y="199.9">2</text>
<text x="135" y="199.9">3</text>
<text x="185" y="199.9">4</text>
<text x="235" y="199.9">5</text>
<text x="285" y="199.9">6</text>
</g>
<g font-size="1.8" fill="#006464">
<text x="169.7" y="24.4">+3V3</text>
<text x="177.2" y="27.9">SW1</text>
<text x="235.4" y="27.6">+3V3</text>
<text x="256" y="27.6">1N4001</text>
<text x="37.3" y="30.1">+36V</text>
<text x="53.8" y="32.6">+36V</text>
<text x="77" y="32">+3V3</text>
<text x="175" y="30.2">SW_Push</text>
<text x="203.3" y="32.6">R1</text>
<text x="204.3" y="35.2">100</text>
<text x="213.6" y="32.6">LED1</text>
<text x="242.8" y="31.4">R14</text>
<text x="246.8" y="30.1">100</text>
<text x="257.9" y="32.6">D1</text>
<text x="264.3" y="31.4">LED8</text>
<text x="272" y="31.4">Green</text>
<text x="48.4" y="41.8">C1</text>
<text x="63.2" y="39">Vi</text>
<text x="67.9" y="39.9" transform="rotate(-90 67.9 39.9)">GND</text>
<text x="69.1" y="39">Vo</text>
<text x="81.8" y="41.6">C2</text>
<text x="204" y="40.3">4.7k</text>
<text x="217.8" y="37.7">Blue</text>
<text x="235.4" y="36.4">+36V</text>
<text x="242.8" y="40.3">R15</text>
<text x="248" y="39">3k</text>
<text x="256" y="36.4">1N4001</text>
<text x="257.9" y="41.5">D2</text>
<text x="263" y="40.3">LED9</text>
<text x="48.6" y="44.1">10uF</text>
<text x="82" y="43.9">10uF</text>
<text x="175" y="46.8">SW_Push</text>
<text x="177.2" y="44.4">SW2</text>
<text x="205.9" y="42.8">R2</text>
<text x="246.8" y="47.9">100</text>
<text x="256" y="45.3">1N4001</text>
<text x="65.5" y="53.5">GND</text>
<text x="203.3" y="49.1">R3</text>
<text x="204.3" y="51.7">100</text>
<text x="213.6" y="49.1">LED2</text>
<text x="242.8" y="49.1">R16</text>
<text x="257.9" y="50.4">D3</text>
<text x="263.1" y="49.1">LED10</text>
<text x="272.1" y="49.1">Yellow</text>
<text x="37.4" y="56.1">GND</text>
<text x="204" y="56.8">4.7k</text>
<text x="205.9" y="59.3">R4</text>
<text x="217.8" y="54.2">Blue</text>
<text x="242.8" y="58">R17</text>
<text x="246.8" y="56.8">100</text>
<text x="256" y="54.2">1N4001</text>
<text x="257.9" y="59.3">D4</text>
<text x="263.1" y="58">LED11</text>
<text x="272" y="58">Blue</text>
<text x="175" y="63.3">SW_Push</text>
<text x="177.2" y="61">SW3</text>
<text x="203.3" y="65.7">R5</text>
<text x="213.6" y="65.7">LED3</text>
<text x="246.8" y="65.7">100</text>
<text x="256" y="63.1">1N4001</text>
<text x="204.3" y="68.2">100</text>
<text x="217.8" y="70.7">Blue</text>
<text x="242.8" y="66.9">R18</text>
<text x="257.9" y="68.2">D5</text>
<text x="263.1" y="66.9">LED12</text>
<text x="272.1" y="66.9">Yellow</text>
<text x="159.5" y="73.9">GND</text>
<text x="177.2" y="77.5">SW4</text>
<text x="204" y="73.3">4.7k</text>
<text x="205.9" y="75.8">R6</text>
<text x="242.8" y="75.8">R19</text>
<text x="246.8" y="74.5">100</text>
<text x="256" y="72">1N4001</text>
<text x="257.9" y="77.1">D6</text>
<text x="263.1" y="75.8">LED13</text>
<text x="272" y="75.8">Blue</text>
<text x="175" y="79.8">SW_Push</text>
<text x="203.3" y="82.2">R7</text>
<text x="213.6" y="82.2">LED4</text>
<text x="246.8" y="83.4">100</text>
<text x="256" y="80.9">1N4001</text>
<text x="42.7" y="88.6">Teensy4.1_DEV-16771</text>
<text x="50.9" y="86.1">U1</text>
<text x="75.4" y="88.7">+3V3</text>
<text x="204" y="89.8">4.7k</text>
<text x="204.3" y="84.7">100</text>
<text x="217.8" y="87.2">Blue</text>
<text x="242.8" y="84.7">R20</text>
<text x="256" y="89.8">1N4001</text>
<text x="257.9" y="86">D7</text>
<text x="263.1" y="84.7">LED14</text>
<text x="272.1" y="84.7">Yellow</text>
<text x="177.2" y="94">SW5</text>
<text x="205.9" y="92.3">R8</text>
<text x="242.8" y="93.6">R21</text>
<text x="246.8" y="92.3">100</text>
<text x="257.9" y="94.9">D8</text>
<text x="263.1" y="93.6">LED15</text>
<text x="272" y="93.6">Blue</text>
<text x="100.5" y="99.9">J2</text>
<text x="175" y="96.3">SW_Push</text>
<text x="203.3" y="98.7">R9</text>
<text x="204.3" y="101.2">100</text>
<text x="213.6" y="98.7">LED5</text>
<text x="246.8" y="101.2">100</text>
<text x="256" y="98.7">1N4001</text>
<text x="93.3" y="102.5">RJ45_LED_Shielded</text>
<text x="204" y="106.3">4.7k</text>
<text x="217.8" y="102.5">Blue</text>
<text x="242.8" y="102.5">R22</text>
<text x="256" y="107.6">1N4001</text>
<text x="257.9" y="103.8">D9</text>
<text x="263.1" y="102.5">LED16</text>
<text x="272.1" y="102.5">Yellow</text>
<text x="175" y="112.8">SW_Push</text>
<text x="177.2" y="110.5">SW6</text>
<text x="205.4" y="108.8">R10</text>
<text x="242.8" y="111.4">R23</text>
<text x="246.8" y="110.1">100</text>
<text x="257.5" y="112.6">D10</text>
<text x="263.1" y="111.4">LED17</text>
<text x="272" y="111.4">Blue</text>
<text x="202.8" y="115.2">R11</text>
<text x="204.3" y="117.7">100</text>
<text x="213.6" y="115.2">LED6</text>
<text x="246.8" y="119">100</text>
<text x="256" y="116.5">1N4001</text>
<text x="83.1" y="125.3">GND</text>
<text x="204" y="122.8">4.7k</text>
<text x="205.4" y="125.3">R12</text>
<text x="217.8" y="120.3">Blue</text>
<text x="242.8" y="120.3">R24</text>
<text x="256" y="125.3">1N4001</text>
<text x="257.5" y="121.5">D11</text>
<text x="263.1" y="120.3">LED18</text>
<text x="272.1" y="120.3">Yellow</text>
<text x="174.8" y="130.1">SW_SPDT</text>
<text x="177.2" y="127.6">SW7</text>
<text x="202.8" y="131.7">R13</text>
<text x="213.6" y="131.7">LED7</text>
<text x="242.8" y="129.2">R25</text>
<text x="246.8" y="127.9">100</text>
<text x="257.5" y="130.4">D12</text>
<text x="263.1" y="129.2">LED19</text>
<text x="272" y="129.2">Blue</text>
<text x="100.5" y="133">C3</text>
<text x="105.8" y="136.8">0.1uF</text>
<text x="204.3" y="134.2">100</text>
<text x="217.8" y="135.5">Blue</text>
<text x="246.8" y="136.8">100</text>
<text x="256" y="134.2">1N4001</text>
<text x="242.8" y="138">R26</text>
<text x="256" y="143.1">1N4001</text>
<text x="257.5" y="139.3">D13</text>
<text x="263.1" y="138">LED20</text>
<text x="272.1" y="138">Yellow</text>
<text x="242.8" y="146.9">R27</text>
<text x="246.8" y="145.7">100</text>
<text x="257.5" y="148.2">D14</text>
<text x="263.1" y="146.9">LED21</text>
<text x="272" y="146.9">Blue</text>
<text x="169.5" y="154.6">GND</text>
<text x="220.3" y="154.6">GND</text>
<text x="276.3" y="155.1">GND</text>
<text x="96.8" y="173.6">6P6C</text>
<text x="98.2" y="171.3">J1</text>
<text x="74.2" y="195.8">GND</text>
</g>
<g font-size="1.8" fill="#a90000">
<text x="108.7" y="34.3">1</text>
<text x="130.3" y="34.3">1</text>
<text x="151.9" y="34.3">1</text>
<text x="59.2" y="38.1">1</text>
<text x="74.4" y="38.1">3</text>
<text x="108.7" y="36.8">2</text>
<text x="108.7" y="39.4">3</text>
<text x="130.3" y="36.8">2</text>
<text x="130.3" y="39.4">3</text>
<text x="151.9" y="36.8">2</text>
<text x="151.9" y="39.4">3</text>
<text x="67.1" y="43.9" transform="rotate(-90 67.1 43.9)">2</text>
<text x="108.7" y="52.1">1</text>
<text x="130.3" y="52.1">1</text>
<text x="151.9" y="52.1">1</text>
<text x="108.7" y="54.6">2</text>
<text x="108.7" y="57.1">3</text>
<text x="130.3" y="54.6">2</text>
<text x="130.3" y="57.1">3</text>
<text x="151.9" y="54.6">2</text>
<text x="151.9" y="57.1">3</text>
<text x="92.5" y="110.5" transform="rotate(-90 92.5 110.5)">12</text>
<text x="95" y="110.5" transform="rotate(-90 95 110.5)">11</text>
<text x="107.7" y="110.5" transform="rotate(-90 107.7 110.5)">10</text>
<text x="110.2" y="110" transform="rotate(-90 110.2 110)">9</text>
<text x="87.7" y="118.1">SH</text>
<text x="92.5" y="127.7" transform="rotate(-90 92.5 127.7)">1</text>
<text x="95" y="127.7" transform="rotate(-90 95 127.7)">2</text>
<text x="97.5" y="127.7" transform="rotate(-90 97.5 127.7)">3</text>
<text x="100.1" y="127.7" transform="rotate(-90 100.1 127.7)">4</text>
<text x="102.6" y="127.7" transform="rotate(-90 102.6 127.7)">5</text>
<text x="105.2" y="127.7" transform="rotate(-90 105.2 127.7)">6</text>
<text x="107.7" y="127.7" transform="rotate(-90 107.7 127.7)">7</text>
<text x="110.2" y="127.7" transform="rotate(-90 110.2 127.7)">8</text>
<text x="174.8" y="132.6">1</text>
<text x="174.8" y="137.7">3</text>
<text x="182.4" y="135.1">2</text>
<text x="92.5" y="151.9" transform="rotate(-90 92.5 151.9)">1</text>
<text x="95" y="151.9" transform="rotate(-90 95 151.9)">2</text>
<text x="97.5" y="151.9" transform="rotate(-90 97.5 151.9)">3</text>
<text x="100.1" y="151.9" transform="rotate(-90 100.1 151.9)">4</text>
<text x="102.6" y="151.9" transform="rotate(-90 102.6 151.9)">5</text>
<text x="105.2" y="151.9" transform="rotate(-90 105.2 151.9)">6</text>
</g>
<g font-size="1.4" fill="#006464">
<text x="30.9" y="35.6">V+Log</text>
<text x="31.5" y="48.3">GND</text>
<text x="63.4" y="94.7">3.3V</text>
<text x="64.6" y="92.2">5V</text>
<text x="62.4" y="97.3">VUSB</text>
<text x="62.4" y="99.8">VBAT</text>
<text x="37.8" y="107.4">IN2</text>
<text x="37.8" y="104.9">VIN</text>
<text x="63.5" y="104.9">LED</text>
<text x="65" y="107.4">T-</text>
<text x="37.8" y="112.5">PROGRAM</text>
<text x="64.6" y="110">T+</text>
<text x="37.8" y="115.1">ON/OFF</text>
<text x="64.4" y="115.1">R+</text>
<text x="37.8" y="120.1">RX1</text>
<text x="37.8" y="122.7">TX1</text>
<text x="37.8" y="125.2">RX2</text>
<text x="64.4" y="120.1">D+</text>
<text x="37.8" y="130.3">RX7</text>
<text x="37.8" y="127.8">TX2</text>
<text x="61.5" y="130.3">OUT1D</text>
<text x="62.5" y="127.8">OUT2</text>
<text x="37.8" y="132.8">TX7</text>
<text x="37.8" y="135.4">RX8</text>
<text x="37.8" y="137.9">TX8</text>
<text x="61.5" y="135.4">OUT1B</text>
<text x="61.5" y="132.8">OUT1C</text>
<text x="37.8" y="140.5">CRX3</text>
<text x="37.8" y="143">CTX3</text>
<text x="63.5" y="143">CS2</text>
<text x="63.5" y="140.5">CS3</text>
<text x="37.8" y="148.1">LRCLK2</text>
<text x="63.5" y="145.5">CS1</text>
<text x="37.8" y="155.7">SCK</text>
<text x="37.8" y="153.2">MCLK2</text>
<text x="37.8" y="150.6">BCLK2</text>
<text x="62.7" y="153.2">MOSI</text>
<text x="62.7" y="150.6">MISO</text>
<text x="37.8" y="160.8">A0</text>
<text x="63.7" y="160.8">A17</text>
<text x="37.8" y="163.3">A1</text>
<text x="37.8" y="165.9">A2</text>
<text x="63.7" y="165.9">A15</text>
<text x="63.7" y="163.3">A16</text>
<text x="37.8" y="168.4">A3</text>
<text x="37.8" y="170.9">A4</text>
<text x="37.8" y="173.5">A5</text>
<text x="63.7" y="173.5">A12</text>
<text x="63.7" y="170.9">A13</text>
<text x="63.7" y="168.4">A14</text>
<text x="37.8" y="176">A6</text>
<text x="37.8" y="178.6">A7</text>
<text x="63.7" y="178.6">A10</text>
<text x="63.7" y="176">A11</text>
<text x="37.8" y="181.1">A8</text>
<text x="64.5" y="181.1">A9</text>
<text x="59.4" y="188.7">USB_GND</text>
<text x="63.1" y="186.2">GND</text>
</g>
<g font-size="1.4" fill="#a90000">
<text x="67.6" y="94">3.3V_1</text>
<text x="69" y="91.4">5V</text>
<text x="71.3" y="94">2</text>
<text x="67.9" y="96.5">VUSB</text>
<text x="67.9" y="99.1">VBAT</text>
<text x="33.1" y="104.1">VIN</text>
<text x="33.9" y="106.7">5</text>
<text x="68.4" y="104.1">LED</text>
<text x="69.4" y="106.7">T</text>
<text x="30.6" y="111.8">PROGRAM</text>
<text x="69" y="109.2">T+</text>
<text x="69.3" y="111.8">R</text>
<text x="31.6" y="114.3">ON/OFF</text>
<text x="33.9" y="119.4">0</text>
<text x="68.9" y="119.4">D+</text>
<text x="68.9" y="114.3">R+</text>
<text x="33.9" y="121.9">1</text>
<text x="33.9" y="124.5">7</text>
<text x="69.3" y="121.9">D</text>
<text x="33.5" y="129.5">28</text>
<text x="33.9" y="127">8</text>
<text x="69.5" y="127">2</text>
<text x="69.5" y="129.5">6</text>
<text x="33.5" y="132.1">29</text>
<text x="33.5" y="134.6">34</text>
<text x="33.5" y="137.2">35</text>
<text x="69.1" y="134.6">32</text>
<text x="69.5" y="132.1">9</text>
<text x="33.5" y="139.7">30</text>
<text x="33.5" y="142.2">31</text>
<text x="69.1" y="142.2">36</text>
<text x="69.1" y="139.7">37</text>
<text x="33.9" y="147.3">3</text>
<text x="33.9" y="149.9">4</text>
<text x="69.1" y="144.8">10</text>
<text x="69.1" y="149.9">12</text>
<text x="33.5" y="154.9">13</text>
<text x="33.5" y="152.4">33</text>
<text x="69.1" y="152.4">11</text>
<text x="33.5" y="160">14</text>
<text x="69.1" y="160">41</text>
<text x="33.5" y="162.6">15</text>
<text x="33.5" y="165.1">16</text>
<text x="33.5" y="167.6">17</text>
<text x="69.1" y="167.6">38</text>
<text x="69.1" y="165.1">39</text>
<text x="69.1" y="162.6">40</text>
<text x="33.5" y="170.2">18</text>
<text x="33.5" y="172.7">19</text>
<text x="69.1" y="172.7">26</text>
<text x="69.1" y="170.2">27</text>
<text x="33.5" y="175.3">20</text>
<text x="33.5" y="177.8">21</text>
<text x="69.1" y="177.8">24</text>
<text x="69.1" y="175.3">25</text>
<text x="33.5" y="180.3">22</text>
<text x="67.9" y="185.4">GND1</text>
<text x="69.1" y="180.3">23</text>
<text x="71" y="185.4">2</text>
<text x="66" y="188">USB_GND1</text>
</g>
</svg>
